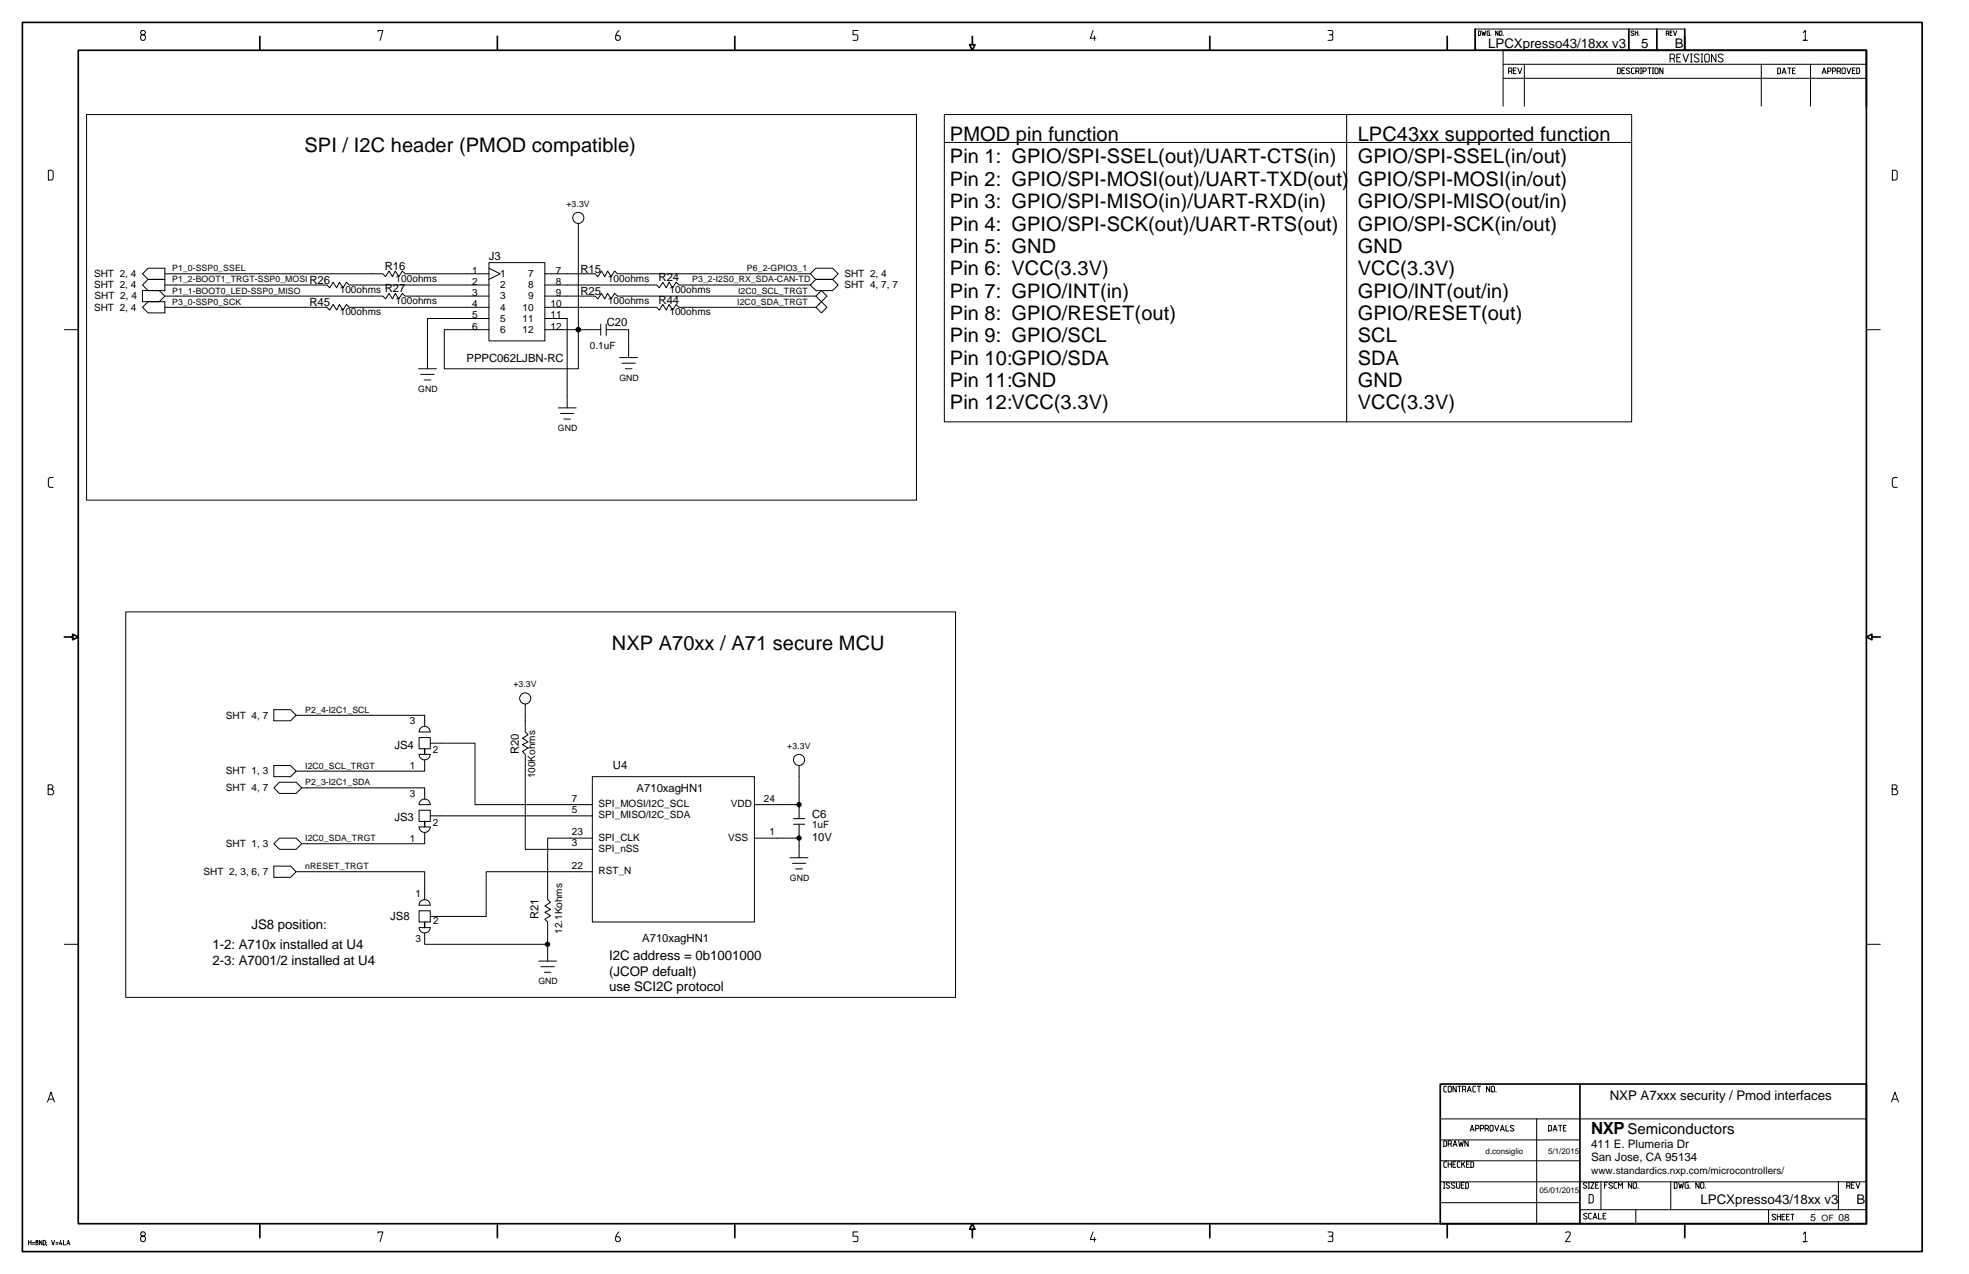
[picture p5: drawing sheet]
<svg xmlns="http://www.w3.org/2000/svg" width="432mm" height="279mm" viewBox="0 0 432 279" stroke-linecap="round" stroke-linejoin="round" font-family="sans-serif">
<g fill="none" stroke="#000" stroke-width=".22">
<path d="M31.1 6.7l-.3 .3v.3l.3 .3h.5l.3 .3v.6l-.3 .3h-.5l-.3-.3v-.6l.3-.3h.5l.3-.3v-.3l-.3-.3zM82.9 7v-.3h1.1l-.6 2.1M135.7 6.7a2.04 2.04 0 0 0-.7 1.8l.3 .3h.4l.3-.3v-.4l-.3-.3h-.6M188.1 6.7h-1v.9h.7l.3 .3-.1 .8-.9 .1M239.7 6.7l-.6 1.7h1.2M240 7.9v.9M291.2 6.7h.8a.55 .55 0 0 1 .2 .8l-.2 .1M291.5 7.6l.7 .1 .1 .8-.3 .3h-.8M324.2 6.8l.5 .1-.1 .9h-.4zM325 6.8l.2 1 .2-.7 .2 .7 .2-1M326.6 6.8h-.4l-.1 .1 .1 .9h.4v-.6h-.1M326.9 7.7v.1"/>
<path d="M328.5 6.8v1l-.5-1v1M329 6.8l.4 .1-.2 .9-.4-.2zM329.6 11v12.3M329.6 17.2h79.7M329.6 14.1h79.7M329.7 7.7v.1M330.8 15.6h.6l.2-.1v-.4l-.2-.2h-.6v1.3M331.4 15.6l.2 .6M331.9 15.5h.4M332.5 14.9h-.6v1.3h.6M332.8 14.9l.5 1.3 .4-1.3M334.3 14.1v9.2"/>
<path d="M354.7 14.9h.5l.1 .2v.9l-.1 .2h-.5zM355.7 15.5h.4M356.3 14.9h-.6v1.3h.6M357.4 15.1l-.5-.2-.3 .3 .7 .5v.3l-.4 .2-.3-.2M358.3 6.9l-.2-.1-.3 .1v.2l.5 .5-.2 .2-.4-.2M358.4 14.9h-.5l-.1 .2v.9l.1 .2h.5M358.6 6.8v1M358.6 7.2h.6M358.7 15.6h.6l.1-.1v-.4l-.1-.2h-.6v1.3M359.2 6.8v1M359.3 15.6l.1 .6M359.4 7.7v.1"/>
<path d="M359.7 14.9h.3M359.7 16.2h.3M359.9 14.9v1.3M360.3 15.6h.5l.2-.1v-.4l-.2-.2h-.5v1.3M361.4 14.9h.7M361.7 14.9v1.3M362.4 14.9h.2M362.4 16.2h.2M362.5 14.9v1.3M363.1 14.9h.4l.1 .2v.9l-.1 .2h-.4l-.2-.2v-.9zM364.7 14.9v1.3l-.7-1.3v1.3M365.4 7.3h.4v-.5h-.4v1"/>
<path d="M365.8 7.3l.2 .5M366.2 12.8h.8l.2-.2v-.5l-.2-.2h-.8v1.7M366.2 7.2h.4M366.7 6.8h-.5v1h.5M367 12.8l.2 .8M367 6.8l.3 1 .4-1M367.7 12.6h.6M368.6 11.9h-.9v1.7h.9M369.1 11.9l.6 1.7 .6-1.7M369.5 6.4h-46v4.6h46M370.7 13.6h.4M370.7 11.9h.4"/>
<path d="M370.9 11.9v1.7M372.6 12.1a.62 .62 0 0 0-1.1 .1l.1 .3 .9 .5v.5a.7 .7 0 0 1-1-.2M373 13.6h.4M373 11.9h.4M373.2 11.9v1.7M374.1 11.9h.5l.2 .2v1.2l-.2 .3h-.5l-.3-.3v-1.2zM376.3 11.9v1.7l-1-1.7v1.7M377.9 12.1a.62 .62 0 0 0-1.1 .1l1 .8 .1 .2-.1 .3a.68 .68 0 0 1-1-.2M386.2 14.1v9.2M389.8 14.9h.5l.2 .2v.9l-.2 .2h-.5zM390.8 16.2l.4-1.3 .5 1.3M391 15.8h.5"/>
<path d="M392 14.9h.7M392.4 14.9v1.3M393.1 15.5h.4M393.7 14.9h-.6v1.3h.6M395.5 7.2l.4-.5v2.1h-.4h.9M397 14.1v9.2M399.6 16.2l.4-1.3 .5 1.3M399.8 15.8h.5M400.8 15.6h.5l.2-.1v-.4l-.2-.2h-.5v1.3M401.8 15.6h.6l.1-.1v-.4l-.1-.2h-.6v1.3M402.9 15.6h.5l.2-.1v-.4l-.2-.2h-.5v1.3M403.4 15.6l.2 .6"/>
<path d="M404.1 14.9h.4l.2 .2v.9l-.2 .2h-.4l-.2-.2v-.9zM405 14.9l.4 1.3 .5-1.3M406.2 15.5h.5M406.8 14.9h-.6v1.3h.6M407.2 14.9h.4l.2 .2v.9l-.2 .2h-.4zM10.6 37.3h.8l.3 .4v1.5l-.3 .3h-.8zM19 25.1h182v84.6h-182zM207.1 25.1h150.7v67.4h-150.7zM207.1 31.2h150.7M295.3 25.1v67.4M415 37.3h.8l.3 .4v1.5l-.3 .3h-.8zM107.2 57.6h12.3v17.2h-12.3z"/>
<path d="M107.2 58.8l2.5 1.2-2.5 1.3M126.8 49v31.9h-29.4v-8.6h9.8M178.4 59.3l.5-.5h3.7l1.2 1.2-1.2 1.3h-3.7l-1.2-1.3zM14.1 72.3h3.1M31.2 63.7h3.7l1.3 1.2-1.3 1.3h-3.7zM31.2 67.4l1.3-1.2h3.7v2.4h-3.7zM31.2 60l1.3-1.2h3.7v4.9h-3.7l-1.3-1.2 1.3-1.2h3.7h-3.7zM36.2 64.9h47.7l.7 .7 .7-1.3 .8 1.3 .6-1.3 .8 1.3 .7-1.3 .6 .6h18.4M36.2 60h47.7l.7 .7 .7-1.3 .8 1.3 .6-1.3 .8 1.3 .7-1.3 .6 .6h18.4M36.2 62.5h35.5l.6 .6 .8-1.2 .7 1.2 .6-1.2 .8 1.2 .8-1.2 .6 .6h30.6M36.2 67.4h35.5l.6 .6 .8-1.2 .7 1.2 .6-1.2 .8 1.2 .8-1.2 .6 .6h30.6M107.2 69.9l-13.5-.1v11.1"/>
<path d="M119.5 60h11l.6 .7 .8-1.3 .7 1.3 .6-1.3 .8 1.3 .8-1.3 .6 .6h42.3M119.5 62.5h24.5l.6 .6 .8-1.2 .7 1.2 .6-1.2 .8 1.2 .8-1.2 .6 .6h28.8M119.5 69.9h4.9v19.6M131.7 71.1v2.4M131.7 72.3h-12.2M132.9 72.3h5v6.1M132.9 71.1v2.4M135.9 78.4h3.9M136.4 79.7h2.9M178.4 61.8l.5-.5h3.7l1.2 1.2-1.2 1.2h-3.7l-1.2-1.2zM178.9 64.9h-43.5l-.6-.6-.8 1.3-.8-1.3-.6 1.3-.7-1.3-.8 1.3-.6-.7h-11M178.9 67.4h-30l-.6-.6-.8 1.2-.8-1.2-.6 1.2-.7-1.2-.8 1.2-.6-.6h-24.5"/>
<path d="M180.1 63.7l1.3 1.2-1.3 1.3-1.2-1.3zM180.1 66.2l1.3 1.2-1.3 1.2-1.2-1.2zM409.3 72.3h3M91.8 80.9h3.9M92.3 82.1h2.9M93 83.3h1.5M122.4 89.5h3.9M122.9 90.7h3M123.7 91.9h1.4M137.1 80.9h1.5M11.7 104.7h-.8l-.3 .4v1.5l.3 .3h.8M416.1 104.7h-.8l-.3 .4v1.5l.3 .3h.8"/>
<path d="M27.6 134.2h182v84.5h-182zM60 155.6h3.7l1.2 1.3-1.2 1.2h-3.7zM64.9 156.9h28.2v2.4M92.4 159.5a1.23 1.23 0 0 1 1.9 1h-2.4l.1-.4zM115.2 154.4v6.1l.6 .6-1.2 .8 1.2 .8-1.2 .6 1.2 .8-1.2 .7 .6 .6v20.9h14.7M10.6 173.1h.7l.3-.4v-.3l-.3-.3h-.7v2.2h.9l.3-.3v-.5l-.5-.4M60 167.9h3.7l1.2 1.2-1.2 1.2h-3.7zM60 172.8l1.3-1.2h3.6l1.3 1.2-1.3 1.2h-3.6zM66.2 172.8h26.9v2.4M91.9 176.4a1.22 1.22 0 0 1 1.2-1.2 1.22 1.22 0 0 1 1.2 1.2M91.9 165.4a1.22 1.22 0 0 0 1.2 1.2 1.22 1.22 0 0 0 1.2-1.2M91.9 176.5h2.5"/>
<path d="M91.9 165.4h2.5M91.9 161.8h2.5v2.4h-2.5zM91.9 177.7h2.5v2.4h-2.5zM93.1 166.7v2.4h-28.2M94.4 163h9.8v13.5h25.7M129.9 178.9h-35.5M129.9 170.3h35.5v31.9h-35.5zM165.4 176.5h9.8M174 179.5h2.5M175.2 167.9v11.6M415 173.1h.7l.3-.4v-.3l-.3-.3h-.7v2.2h.9l.3-.3v-.5l-.5-.4M60 189.9h3.7l1.2 1.3-1.2 1.2h-3.7z"/>
<path d="M60 185l1.3-1.2h3.6l1.3 1.2-1.3 1.3h-3.6zM64.9 191.2h28.2v6.1M91.9 181.4h2.4a1.22 1.22 0 0 1-1.2 1.2 1.22 1.22 0 0 1-1.2-1.2zM91.9 199.7h2.5v2.5h-2.5zM92.4 197.5a1.23 1.23 0 0 1 1.9 1h-2.4l.1-.4zM93.1 182.6v2.4h-26.9M129.9 183.8h-9.8v13.5l.6 .6-1.2 .8 1.2 .8-1.2 .6 1.2 .7-1.2 .8 .6 .6v8.6M129.9 191.2h-23.3v9.8h-12.2M165.4 183.8h9.8M173.3 188.1h3.9M173.8 189.3h2.9M174 180.8h2.5"/>
<path d="M174.5 190.6h1.5M175.2 180.8v7.3M14.1 207.1h3.1M91.9 203.4a1.22 1.22 0 0 0 1.2 1.2 1.22 1.22 0 0 0 1.2-1.2M91.9 203.4h2.5M93.1 204.6v2.5h27M118.1 210.8h3.9M118.6 212h3M119.4 213.2h1.4M409.3 207.1h3M317.2 238.2h-.4l-.2 .2v.9l.2 .2h.4M317.8 238.2h.3l.2 .2v.9l-.2 .2h-.3l-.2-.2v-.9z"/>
<path d="M319.3 238.2v1.3l-.7-1.3v1.3M319.7 238.2h.7M320.1 238.2v1.3M320.7 238.9h.5l.2-.1v-.4l-.2-.2h-.5v1.3M321.2 238.9l.2 .6M321.8 239.5l.4-1.3 .4 1.3M321.9 239.1h.6M323.6 238.2h-.4l-.2 .2v.9l.2 .2h.4M324 238.2h.7M324.3 238.2v1.3M326.7 238.2v1.3l-.7-1.3v1.3M327.2 238.2h.4l.1 .2v.9l-.1 .2h-.4l-.2-.2v-.9z"/>
<path d="M328.1 239.4v.1M10.4 241.7l.8-2.2 .7 2.2M10.7 241.1h.9M315.8 245.4h93.5M315.8 254.6h30.7M315.8 250h30.7M315.8 259.2h93.5M316.6 259.4h.3M316.6 250.2h.5l.1 .1v.9l-.1 .2h-.5zM316.7 259.4v1.2M317.2 254.8h-.4l-.2 .1v.9l.2 .2h.4M317.6 254.8v1.2"/>
<path d="M317.6 255.3h.7M317.6 250.9h.5l.2-.2v-.4l-.2-.1h-.5v1.2M317.9 259.5l-.5-.1-.3 .2 .7 .6v.3l-.4 .1-.3-.2M318.1 250.9l.2 .5M318.3 254.8v1.2M318.6 255.3h.5M318.6 251.4l.5-1.2 .4 1.2M318.8 251h.5M319.1 259.5l-.6-.1-.2 .2 .7 .6v.3l-.5 .1-.2-.2M319.2 254.8h-.6v1.2h.6M319.4 259.4v1l.2 .2h.4l.1-.2v-1M319.8 250.2l.3 1.2 .3-.9 .3 .9 .2-1.2"/>
<path d="M320.2 254.8h-.4l-.2 .1v.9l.2 .2h.4M320.5 259.9h.4M320.5 254.8v1.2M320.8 255.2l.4 .8M321.1 259.4h-.6v1.2h.6M321.2 254.8l-.7 .7M321.4 259.4h.5l.1 .1v.9l-.1 .2h-.5zM321.6 255.3h.4M322 250.2v1.2l-.8-1.2v1.2M322.2 254.8h-.6v1.2h.6M322.4 248.1l.4-1.3 .5 1.3M322.6 254.8h.4l.2 .1v.9l-.2 .2h-.4z"/>
<path d="M322.6 247.7h.5M323.6 247.5h.5l.2-.1v-.4l-.2-.2h-.5v1.3M324.6 247.5h.6l.2-.1v-.4l-.2-.2h-.6v1.3M325.7 247.5h.5l.2-.1v-.4l-.2-.2h-.5v1.3M326.2 247.5l.2 .6M326.9 246.8h.4l.1 .2v.9l-.1 .2h-.4l-.2-.2v-.9zM327.8 246.8l.4 1.3 .5-1.3M329 248.1l.5-1.3 .4 1.3M329.2 247.7h.5M330.2 246.8v1.3h.7M332 247l-.3-.2-.4 .1v.3l.7 .6-.3 .3-.5-.2M337 245.4v23"/>
<path d="M339.6 246.8h.5l.1 .2v.9l-.1 .2h-.5zM340.6 248.1l.4-1.3 .5 1.3M340.7 247.7h.6M341.8 246.8h.7M342.2 246.8v1.3M342.9 247.4h.4M343.5 246.8h-.6v1.3h.6M348 259.5l-.3-.1-.4 .1v.3l.7 .5-.3 .3-.5-.2M348.3 259.4h.3M348.4 259.4v1.2M348.8 259.4h.8l-.8 1.2h.8M349.9 259.9h.5"/>
<path d="M350.5 259.4h-.6v1.2h.6M351.1 259.2v6.1M351.9 259.9h.4M352.5 259.4h-.6v1.2M353.6 259.5l-.5-.1-.3 .2 .8 .7a.45 .45 0 0 1-.3 .3 .45 .45 0 0 1-.5-.2M354.6 259.4h-.5l-.2 .1v.9l.2 .2h.5M357.8 259.4v1.2l-.7-1.2v1.2M358.3 259.4h.4l.2 .1v.9l-.2 .2h-.4l-.1-.2v-.9zM366.4 259.2v6.1M367.2 259.4h.4l.2 .1v.9l-.2 .2h-.4zM368.1 259.4l.3 1.2 .3-.9 .3 .9 .2-1.2M370.2 259.4h-.5l-.2 .1v.9l.2 .2h.5v-.7h-.2"/>
<path d="M372.6 259.4v1.2l-.7-1.2v1.2M373.1 259.4h.4l.2 .1v.9l-.2 .2h-.4l-.2-.2v-.9zM403.2 259.2v6.1M406 259.9h.4M406.6 259.4h-.6v1.2h.6M407 259.4l.4 1.2 .5-1.2M414.8 241.7l.8-2.2 .7 2.2M415.1 241.1h.9M6.3 272v1M6.3 272.4h.5M6.8 272v1M7.1 272.9h.5"/>
<path d="M7.1 272.5h.5M8 272l-.1 .3 .4 .3-.1 .4h-.2l-.1-.4 .3-.2 .1-.2zM9.2 272v1l-.5-1v1M9.5 272l.4 .2-.1 .8h-.3zM10.2 272.9v.2M10.2 272.5v.1M11.3 272l.3 1 .4-1M12.3 272.9h.4M12.3 272.5h.4M13.3 272l-.2 .8h.5M13.5 272.6v.4M13.9 272v1h.5"/>
<path d="M14.6 273l.4-1 .3 1M14.8 272.7h.4M31.1 270.2l-.3 .3v.3l.3 .3h.5l.3 .3v.6l-.3 .3h-.5l-.3-.3v-.6l.3-.3h.5l.3-.3v-.3l-.3-.3zM82.9 270.5v-.3h1.1l-.6 2.1M135.7 270.2a2.03 2.03 0 0 0-.7 1.8l.3 .3h.4l.3-.3v-.4l-.3-.4h-.6M188.1 270.2h-1v.9h.7l.3 .3-.1 .8-.9 .1M239.7 270.2l-.6 1.6h1.2M240 271.4v.9M291.2 270.2h.8a.5 .5 0 0 1 .3 .4 .5 .5 0 0 1-.3 .5M291.5 271.1l.7 .1 .1 .8-.3 .3h-.8M315.8 263.8h30.7M316.6 260.6h.3"/>
<path d="M343.3 270.3l.8-.1 .2 .1 .1 .2v.3l-1.1 1.5h1.1M346.5 265.3h62.8M348.1 266.3l-.1-.1a.43 .43 0 0 0-.7 .2l.8 .7a.45 .45 0 0 1-.8 0M348.3 260.6h.3M348.5 262h.6l.3 .3v1.2l-.3 .3h-.6zM349 266.1h-.4l-.2 .2v.8l.2 .2h.4M349.3 267.3l.5-1.2 .4 1.2M349.5 267h.6M350.6 266.1v1.2h.6M351.6 266.6h.4M352.2 266.1h-.6v1.2h.6M354.9 260.6v-1.2l.5 .7 .4-.7v1.2"/>
<path d="M358.7 265.3v3.1M359.2 260.5v.1M370.6 260.5v.1M374 260.5v.1M387.8 265.3v3.1M389.4 266.5l-.5-.2-.3 .3 .7 .5v.3a.47 .47 0 0 1-.7-.1M389.8 266.3v1.2M389.8 266.8h.7M390.5 266.3v1.2M390.8 266.8h.4M391.4 266.3h-.6v1.2h.6M391.8 266.8h.4"/>
<path d="M392.4 266.3h-.6v1.2h.6M392.7 266.3h.7M393.1 266.3v1.2M395.5 270.6l.4-.4v2.1h-.4h.9M405 260.1h.5l.2-.2v-.4l-.2-.1h-.5v1.2M405.5 260.1l.2 .5"/>
<circle cx="126.8" cy="47.8" r="1.22"/>
<circle cx="115.2" cy="153.2" r="1.22"/>
<circle cx="175.2" cy="166.7" r="1.22"/>
</g>
<g fill="#000" stroke="#000" stroke-width=".22">
<circle cx="126.8" cy="72.3" r=".48"/>
<circle cx="175.2" cy="176.5" r=".48"/>
<circle cx="175.2" cy="183.8" r=".48"/>
<circle cx="120.1" cy="207.1" r=".48"/>
</g>
<path d="M93.1 164.2v1.2M93.1 180.1v1.3M93.1 202.2v1.2" fill="none" stroke="#000" stroke-width=".32"/>
<g fill="none" stroke="#000" stroke-width=".37">
<path d="M4.9 4.9h416.6v269.6h-416.6zM17.2 11h392.1v257.4h-392.1zM57 8v3M109.1 8v3M161.1 8v3M213.2 8v1.8h-.6l.6 1.2 .6-1.2h-.6M265.3 8v3M317.4 8v3M323.5 6.4v4.6M329.6 11h79.7v12.3M357.2 6.4v4.6M363.3 6.4v4.6"/>
<path d="M369.5 6.4v4.6M14.1 139.7h1.8v.6l1.3-.6-1.3-.6v.6M410.5 139.7v.6l-1.2-.6 1.2-.6v.6h1.8M315.8 237.7h93.5v30.7h-93.5zM346.5 237.7v30.7M57 268.4v3M109.1 268.4v3M161.1 268.4v3M213.2 269.6h-.6l.6-1.2 .6 1.2h-.6v1.8M265.3 268.4v3M317.4 268.4v3M369.5 268.4v3"/>
</g>
<g font-size="4.4">
<text x="66.8" y="33.4">SPI / I2C header (PMOD compatible)</text>
<text x="208.3" y="31">PMOD pin function</text>
<text x="208.3" y="35.9">Pin 1: GPIO/SPI-SSEL(out)/UART-CTS(in)</text>
<text x="297.8" y="31">LPC43xx supported function</text>
<text x="297.8" y="35.9">GPIO/SPI-SSEL(in/out)</text>
<text x="208.3" y="40.8">Pin 2: GPIO/SPI-MOSI(out)/UART-TXD(out)</text>
<text x="297.8" y="40.8">GPIO/SPI-MOSI(in/out)</text>
<text x="208.3" y="45.7">Pin 3: GPIO/SPI-MISO(in)/UART-RXD(in)</text>
<text x="297.8" y="45.7">GPIO/SPI-MISO(out/in)</text>
<text x="208.3" y="50.6">Pin 4: GPIO/SPI-SCK(out)/UART-RTS(out)</text>
<text x="297.8" y="50.6">GPIO/SPI-SCK(in/out)</text>
<text x="208.3" y="55.5">Pin 5: GND</text>
<text x="297.8" y="55.5">GND</text>
<text x="208.3" y="60.4">Pin 6: VCC(3.3V)</text>
<text x="208.3" y="65.3">Pin 7: GPIO/INT(in)</text>
<text x="297.8" y="60.4">VCC(3.3V)</text>
<text x="297.8" y="65.3">GPIO/INT(out/in)</text>
<text x="208.3" y="70.2">Pin 8: GPIO/RESET(out)</text>
<text x="297.8" y="70.2">GPIO/RESET(out)</text>
<text x="208.3" y="75.1">Pin 9: GPIO/SCL</text>
<text x="297.8" y="75.1">SCL</text>
<text x="208.3" y="80">Pin 10:GPIO/SDA</text>
<text x="297.8" y="80">SDA</text>
<text x="208.3" y="84.9">Pin 11:GND</text>
<text x="208.3" y="89.8">Pin 12:VCC(3.3V)</text>
<text x="297.8" y="84.9">GND</text>
<text x="297.8" y="89.8">VCC(3.3V)</text>
<text x="134.2" y="142.5">NXP A70xx / A71 secure MCU</text>
</g>
<text font-size="3.7" x="348.9" y="248.7">NXP</text>
<text font-size="3.3" x="356.9" y="248.8">Semiconductors</text>
<g font-size="2.9">
<text x="326.4" y="10.5">LPCXpresso43/18xx v3</text>
<text x="359.9" y="10.5">5</text>
<text x="367.3" y="10.5">B</text>
<text x="55.1" y="203.8">JS8 position:</text>
<text x="46.6" y="208.2">1-2: A710x installed at U4</text>
<text x="46.6" y="211.5">2-3: A7001/2 installed at U4</text>
<text x="133.6" y="210.6">I2C address = 0b1001000</text>
<text x="133.6" y="214">(JCOP defualt)</text>
<text x="133.6" y="217.2">use SCI2C protocol</text>
<text x="353" y="241.1">NXP A7xxx security / Pmod interfaces</text>
<text x="372.9" y="264.1">LPCXpresso43/18xx v3</text>
<text x="407.1" y="264.1">B</text>
</g>
<g font-size="2.5">
<text x="84.4" y="59.2">R16</text>
<text x="107.2" y="57">J3</text>
<text x="127.3" y="59.8">R15</text>
<text x="67.8" y="62.3">R26</text>
<text x="127.3" y="64.7">R25</text>
<text x="144.4" y="61.7">R24</text>
<text x="67.8" y="67.2">R45</text>
<text x="133.1" y="71.5">C20</text>
<text x="144.4" y="66.6">R44</text>
<text x="102.3" y="79.4">PPPC062LJBN-RC</text>
<text x="86.5" y="164.2">JS4</text>
<text x="113.7" y="165.4" transform="rotate(-90 113.7 165.4)">R20</text>
<text x="134.4" y="168.7">U4</text>
<text x="139.6" y="173.6">A710xagHN1</text>
<text x="178.1" y="179.3">C6</text>
<text x="86.5" y="180.1">JS3</text>
<text x="178.1" y="184.4">10V</text>
<text x="85.6" y="201.7">JS8</text>
<text x="118.1" y="201.7" transform="rotate(-90 118.1 201.7)">R21</text>
<text x="140.8" y="206.7">A710xagHN1</text>
<text x="348.9" y="251.8">411 E. Plumeria Dr</text>
<text x="348.9" y="254.7">San Jose, CA 95134</text>
</g>
<g font-size="2.2">
<text x="20.6" y="63.2">SHT 2, 4</text>
<text x="20.6" y="60.8">SHT 2, 4</text>
<text x="20.7" y="65.7">SHT 2, 4</text>
<text x="74.5" y="64.3">100ohms R27</text>
<text x="86.8" y="61.8">100ohms</text>
<text x="103.5" y="64.9">3</text>
<text x="103.5" y="62.5">2</text>
<text x="103.5" y="60">1</text>
<text x="109.7" y="65.7">3</text>
<text x="109.7" y="63.2">2</text>
<text x="109.7" y="60.8">1</text>
<text x="115.8" y="65.7">9</text>
<text x="115.8" y="63.2">8</text>
<text x="115.8" y="60.8">7</text>
<text x="121.9" y="64.9">9</text>
<text x="121.9" y="62.5">8</text>
<text x="121.9" y="60">7</text>
<text x="133.3" y="61.8">100ohms</text>
<text x="146.8" y="64.3">100ohms</text>
<text x="185.2" y="60.8">SHT 2, 4</text>
<text x="185.2" y="63.2">SHT 4, 7, 7</text>
<text x="20.6" y="68.1">SHT 2, 4</text>
<text x="74.5" y="69.2">100ohms</text>
<text x="86.8" y="66.7">100ohms</text>
<text x="103.5" y="69.8">5</text>
<text x="103.5" y="67.4">4</text>
<text x="109.7" y="68.1">4</text>
<text x="109.7" y="70.6">5</text>
<text x="114.6" y="70.6">11</text>
<text x="114.6" y="68.1">10</text>
<text x="120.7" y="69.8">11</text>
<text x="120.7" y="67.4">10</text>
<text x="133.3" y="66.7">100ohms</text>
<text x="146.8" y="69.2">100ohms</text>
<text x="103.5" y="72.3">6</text>
<text x="109.7" y="73">6</text>
<text x="114.6" y="73">12</text>
<text x="120.7" y="72.3">12</text>
<text x="129.3" y="76.6">0.1uF</text>
<text x="49.5" y="157.6">SHT 4, 7</text>
<text x="89.9" y="158.8">3</text>
<text x="95" y="165.1">2</text>
<text x="49.5" y="169.8">SHT 1, 3</text>
<text x="49.5" y="173.5">SHT 4, 7</text>
<text x="89.9" y="168.6">1</text>
<text x="117.4" y="170.7" transform="rotate(-90 117.4 170.7)">100Kohms</text>
<text x="89.9" y="174.8">3</text>
<text x="125.4" y="178.2">5</text>
<text x="125.4" y="175.8">7</text>
<text x="131.3" y="179.5">SPI_MISO/I2C_SDA</text>
<text x="131.3" y="177">SPI_MOSI/I2C_SCL</text>
<text x="160.3" y="177">VDD</text>
<text x="167.5" y="175.8">24</text>
<text x="49.5" y="185.8">SHT 1, 3</text>
<text x="89.9" y="184.6">1</text>
<text x="95" y="181.1">2</text>
<text x="125.4" y="183.1">23</text>
<text x="125.4" y="185.6">3</text>
<text x="131.3" y="184.4">SPI_CLK</text>
<text x="159.7" y="184.4">VSS</text>
<text x="168.7" y="183.1">1</text>
<text x="178.1" y="181.5">1uF</text>
<text x="44.6" y="191.9">SHT 2, 3, 6, 7</text>
<text x="125.4" y="190.5">22</text>
<text x="131.3" y="191.7">RST_N</text>
<text x="131.3" y="186.8">SPI_nSS</text>
<text x="91.1" y="196.8">1</text>
<text x="95" y="202.7">2</text>
<text x="91.1" y="206.6">3</text>
<text x="123.3" y="204.8" transform="rotate(-90 123.3 204.8)">12.1Kohms</text>
<text x="348.9" y="257.5">www.standardics.nxp.com/microcontrollers/</text>
<text x="397" y="267.7">5</text>
<text x="403.2" y="267.7">08</text>
</g>
<g font-size="1.9">
<text x="124.2" y="45.3">+3.3V</text>
<text x="37.8" y="59.5">P1_0-SSP0_SSEL</text>
<text x="163.8" y="59.5">P6_2-GPIO3_1</text>
<text x="37.8" y="64.4">P1_1-BOOT0_LED-SSP0_MISO</text>
<text x="37.8" y="61.9">P1_2-BOOT1_TRGT-SSP0_MOSI</text>
<text x="151.8" y="61.9">P3_2-I2S0_RX_SDA-CAN-TD</text>
<text x="161.9" y="64.4">I2C0_SCL_TRGT</text>
<text x="37.8" y="66.8">P3_0-SSP0_SCK</text>
<text x="161.7" y="66.8">I2C0_SDA_TRGT</text>
<text x="135.8" y="83.5">GND</text>
<text x="91.7" y="86">GND</text>
<text x="122.3" y="94.6">GND</text>
<text x="112.6" y="150.7">+3.3V</text>
<text x="67" y="156.3">P2_4-I2C1_SCL</text>
<text x="172.7" y="164.2">+3.3V</text>
<text x="67" y="172.2">P2_3-I2C1_SDA</text>
<text x="67" y="168.6">I2C0_SCL_TRGT</text>
<text x="67" y="184.5">I2C0_SDA_TRGT</text>
<text x="67" y="190.6">nRESET_TRGT</text>
<text x="173.2" y="193.2">GND</text>
<text x="118.1" y="215.9">GND</text>
<text x="399.5" y="267.7">OF</text>
</g>
<g font-size="1.8">
<text x="325.8" y="253">d.consiglio</text>
<text x="339.5" y="253">5/1/2015</text>
<text x="337.6" y="261.6">05/01/2015</text>
</g>
</svg>
